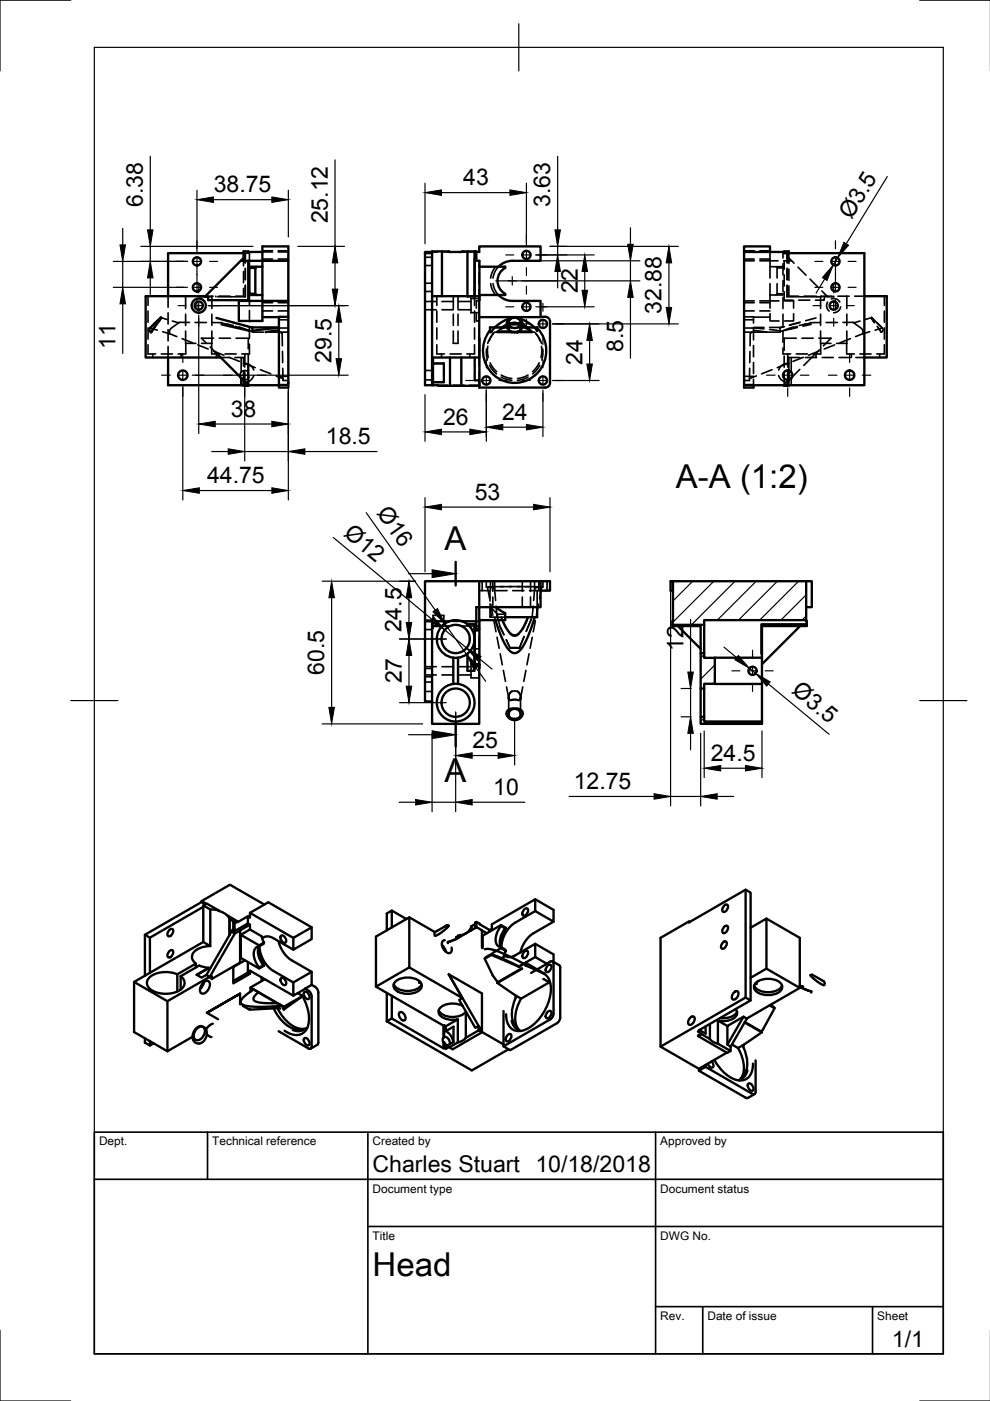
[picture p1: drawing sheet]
<svg xmlns="http://www.w3.org/2000/svg" width="210mm" height="297mm" viewBox="0 0 210 297" stroke-linecap="round" stroke-linejoin="round" font-family="sans-serif">
<!-- layer: Visible -->
<g fill="none" stroke="#000" stroke-width=".5">
<path d="M51 55.3h1.6v8.3h-8.5v-.7h-.7zM51.6 53.7h-16v9.1M52.6 55.3h3v8.5M52.9 56.8v5.5h1.2l.3 .2M54.1 56.8l.3-.3h-1.5v.3h1.2v5.5M54.4 56.5h1.2M55.6 52.2h5.5v3.1h-5.5zM55.6 53.4l-4-.1v1.4l-.6 .6M61.1 55.3v8.5h-5.5M90.1 53.7h1.5v9.1M90.1 53.7v28h1.5v-18.9M91.6 53.7v-.4h3.6v.1l3.9-.1v9.5"/>
<path d="M91.6 53.4h-1.5v.3M93.7 53.3v9.5M99.1 53.3h1.9v1.4h-.4v8.1M100.6 53.3v9.5M101 54.7v.6h.6v8.3M101 53.4h.6v-1.2h13v3.1h-6.5l-1.6 .6-.8 .6M101.6 56.5h5.5v.3a3.1 3.1 0 0 0 0 5.5v.2h-5.5M157.8 53.4v-1.2h5.5v1.2M157.8 53.4h8.5v.3h17v28h-25.5M157.8 53.4v28.8h2v-.5M166.3 53.4v-.1h1v.4M32.5 69.8l-.5 .6"/>
<path d="M32.8 68.6l-.4 .4M33.4 68l-.4 .4M34.1 67.3l-2.3 2.3-.1 .5 .3 .3M34.2 67.4l-2.2 3M35.6 75.8v5.9h15.5M43.5 62.8h-12.6v13h15.9M45.6 74.6l7 7M45.9 67.4l7.6 2.1M47 68.6v.2l5.9 1.3M51 80l.1 .2M52.6 77.4v4.4h-1v-1.2M52.9 62.3v.2h2.7"/>
<path d="M53.5 69.4v.9M53.5 69.4h5.6M55.6 63.8v3.4h3.5M55.6 63.8h-5v4.2h5v-.8M59.1 70l-2.8 .4M59.1 69.5l-5.6 .7M59.1 67.2h2v15h-2zM61.1 63.8v3.4M91.6 62.8h10v13h-10M91.8 75.8v3.1h-.2M91.8 78.9v1.3M91.8 77.1h2.3v3.9h-2.3"/>
<path d="M95.4 75.8v6M97.8 75.8v6M101.6 71.7v9.9M101.6 62.9h.1M105.4 70.4h3.4M105.5 70.3h2.8M105.7 62.5l.8 .7 1.6 .6h6.5v3.4h-13M107.4 69.1l-1.4 .7M107.8 67.9l1.1-.6 1.2 .3 .5 .4 .2 .6v.5l-.2 .6-.5 .4-.6 .3h-.7l-.7-.2-.5-.5-.2-.6 .1-.7zM108 69a1.41 1.41 0 0 1 2.2 0M108.2 68.8h1.8M108.4 67.5l-1.1 .3-1.1 .6-1.4 1.1-.6 .9h-.3v-1h2.6"/>
<path d="M109.1 67.3a1.12 1.12 0 0 1 1.2 1.3 1.12 1.12 0 0 1-1.5 .9l-.7-.4-.2-.8 .4-.7 .8-.3M109.4 70.4h3.4M109.7 67.4h.1M109.8 67.5l1.1 .3 1.2 .7 1.3 1 .5 .7v-.8h-2.2M109.9 70.3h2.8M110.8 69.2l1.8 .9M113.9 69.5a6.8 6.8 0 0 1-1.6 10.9 6.8 6.8 0 0 1-9.8-5 6.9 6.9 0 0 1 1.4-5.4M114.6 67.2h1a1 1 0 0 1 1 1v13a1 1 0 0 1-1 1h-14v-1.6h-1v-4.8M167.3 78.6v1.9M167.9 80l-.4 .4M183.3 62.8h4.7v13h-4.7M51.1 80.2v1.5h.5"/>
<path d="M51.1 80.2l.3 .2M52.6 81.7h6.5M91.6 80.2h.2M91.8 81.7h1.1v.1h8.7M91.8 80.2v1.5h-.2M166.3 81.7v.1h1v-.1M90.1 131.7v17h1.5M91.6 132.7v16M93.7 132.7a4 4 0 0 0-.9 4.1 4 4 0 0 0 3.3 2.6M95.2 131.7h-3.6v1h2.1M95.2 131.7l1.4-.2 1.4 .2M95.2 131.7l-1.5 1"/>
<path d="M96.1 139.4v5.6M96.1 139.4h1M97.1 139.4v5.6M98 131.7h3v1h-.4v-.3h-1.5M98 131.7l1.1 .7M99.1 132.4h.1M99.1 132.4a4 4 0 0 1 0 6.2M99.1 138.6l-1.1 .6-.9 .2M100.6 132.7v9.5h-1.5v-3.6M100.6 132.7v8.1h1v12.7h-10v-4.8M101 132.7v.6h.6M101.6 128.7v12.2"/>
<path d="M101.6 123.2h13v5.5h-13M101.6 123.2h-11.5v8.5h1.5M101.6 128.7h-.6v3M101.6 123.2v5.5M105.1 128.7l2 1.3v1.5h-5.5M111.9 130.9l-1.4 2.8-.6 .7-.7 .3-.6-.1-.7-.6-1.4-2.5M113.4 130.9l-1.2 3.3-1 2.3-1 1.5-1 .5-1-.4-1-1.2-1.1-2.3-1.1-3.1M113.9 128.7v2.2h-6.8M114.6 123.2h2v2h-2M142.6 132.5v.2h6v5.8M142.7 123.2h28.2v8.3h-21.6v1h-6.7v-.8h.1zM142.7 123.2h-.5v2h.5"/>
<path d="M143.7 132.7l4.9 4.9M149.3 132.5v6M151.6 139.5h.1M161.6 139.4v5.6M169.6 132.7l-8 8.1M170.9 131.5l.2 .9h-9.7v6.2h.2v.8h-10M170.9 123.2h1.2v5.5h-1.2M171.1 132.4v.3h-9.5v5.9M96.1 145a4 4 0 0 0-2.9 6.1 4 4 0 0 0 6.8 0 4 4 0 0 0-2.9-6.1M97.1 145h-1M101.6 140.9h.1M101.6 140.9v.8"/>
<path d="M107.7 150.6l.8-.4 1.4 .1 .8 .4 .1 .8-.3 .5-.5 .5-.7 .2-.7-.1-.6-.3-.5-.5-.1-.7zM107.9 147.9v.4l.4 .1 .8-.1 1 .1 .2-.2 .1-.3M109.1 150.3l-.8 .3-.4 .6 .2 .8 .7 .5a1.21 1.21 0 0 0 1.2-.4 1.21 1.21 0 0 0 .2-1.2l-.5-.5-.6-.1M148.6 152h.7v1h12.3v.5h-13zM148.6 146v6M149.3 146v6M151.6 145h-2.3v1h-.7v-7.5h.7v1h2.3v5.5h10v8M30.7 198.2v8.7M31.8 198.8v7.5l11.3-6.6M35.9 197.2l.7-.2a1.01 1.01 0 0 1-.9 1.5 .87 .87 0 0 1 .2-1.3zM42.7 191v.3l.8 .4M42.7 191.3l-12 6.9 1.1 .6"/>
<path d="M43.1 192.3v7.4l1.5 .9M43.1 192v.3M43.1 192.3l-11.3 6.5M43.7 191.6l-1-.6 6.1-3.4 7.2 4.2M44.6 192.8l-1.5-.8 .7-.4 2.6 1.4M44.6 192.8v7.8M44.6 192.8l1.8 .2M46.4 193l1.9 1.2M48.3 194.2l2.1 1.2-.7 .4-.2-.2 .2-.1-1-.6v3.3v-3.3M48.3 194.2l.4 .7M49.3 197.7l.5 .2M49.5 195.6v1.2"/>
<path d="M49.7 195.8v1.1l-.2-.1-5.7 9.9 .6 .4-8.9 5.2-7.1-4.1 3.4-1.9M49.8 197.9l1.1-.6v6.8l-6 3.5v-.6l-.5 .3zM50.4 195.4l2.2-1.1v1.5l-3.3 1.9 .4-.8M51.1 198.2v4.9l3.8 2.2M52.6 195.8l.4 .2-2.1 1.3M53 193.5l9.2 5.4 3.9-2.3-9.2-5.3-3.9 2.2v1l-.4-.2M53 196v1.1l2.5 1.4 .5 1.3M53 197.1l-1.9 1.1 3.8 2.2M55.6 199a1.79 1.79 0 0 1 2.3-.1l4.3 2.5M59 199.5l.8 2 1.2 1.5 5.1 3.1-3.9 2.2-4.3-2.5a6.5 6.5 0 0 1-2.9-5.2M59.6 198.4a1.01 1.01 0 0 1 .9 1.5 1.01 1.01 0 0 1-.9-1.5zM66.1 196.6v2.5l-3.9 2.3v-2.5"/>
<path d="M83.1 193.1v3.5M86.2 194.9l-3.1-1.8-1.1 .6v3.5M86.8 194.5v10.6l-7.1 4.1M92.2 197.7l-5.4-3.2-7.1 4.1v10.6l3.4 1.9M92.3 197.6l2.4-1.4 .4 .1-1.3 1.2-1.5 .9-.2-.4zM94.3 199.4a.99 .99 0 0 0-.4 1.6 1.21 1.21 0 0 0 1.7 .9l.2-.6-.1-.4M94.7 196.2l-.4 .2M95 199.7l1.6-.6 .7-.5-.6 .1 .7-.1a4.1 4.1 0 0 1-2.4 1.1zM95 199.7v.3M97.6 198.6l3.5-2 1.1 .6v3.8M100.7 195.9l-.7 .5v.8v-.8a2.32 2.32 0 0 1-2.4 1.8l-.5 .1M100.7 196.8v-1.2l.3-.1 2.8 1.7v.3"/>
<path d="M101 195.5v1.1M102.2 197.3l1 .6M106.2 196.1l1.1 .6-.2 .1-.9-.5zM106.2 196.1l-3.9 2.3v2.6M106.2 196.3a4 4 0 0 0-.9 3.9l.5 .5 .4 .1a3.7 3.7 0 0 1 .9-4M107.3 196.7l-.9 2.3-.4 1.3M111.1 192.9l.7-.3a1.01 1.01 0 0 1-.9 1.5 .87 .87 0 0 1 .2-1.2zM113.5 190.7v2.5l3.9 2.2v-2.5l-3.9-2.2-9.2 5.3v.9l-.5 .3M113.5 193.2l-4.3 2.4a6.5 6.5 0 0 0-2.9 5.3M117.4 195.4l-5.1 3.1-1.2 1.5-.8 1.9M146.1 195.4v.2l12-7 1 .6v7.5M146.2 195.5l-.1-.1-6 3.4v23.1l8.1 4.7"/>
<path d="M153.2 199.9l.7-.3a1.01 1.01 0 0 1-.8 1.5 .87 .87 0 0 1 .1-1.2zM153.5 192l.7-.2a1.01 1.01 0 0 1-.9 1.5 .87 .87 0 0 1 .2-1.3zM153.5 196.5l.7-.2a1.01 1.01 0 0 1-.9 1.5 .87 .87 0 0 1 .2-1.3zM158.1 188.6v22.9l-18 10.4M159.1 196.7l3.4-1.9 7.1 4v10.7l-7.1-4.1M159.1 196.7v15.4M162.5 194.8v10.6l-3.4 1.9M28.4 208.2v10.6l7.1 4.1v-10.6M35.9 201.7l.7-.2a1.01 1.01 0 0 1-.9 1.5 .87 .87 0 0 1 .2-1.3zM37.6 206.6v3.6M37.6 206.6a5.9 5.9 0 0 0-6 .7 1.66 1.66 0 0 0 .7 2.7 5.7 5.7 0 0 0 6.5-.7 1.55 1.55 0 0 0-.5-2.3M38.3 207v2.8"/>
<path d="M40.8 219.8l-5.3 3.1M41.5 205.1v-.8l-3.9 2.3M41.5 218.1l.6-.5h.6l.7 .3 .4 .6v.9l-.2 .8-.5 .6-.6 .4-1-.1-.6-.8v-1.1zM41.7 218.1l.7-.4h.6a.87 .87 0 0 1 .4 1.2 1.68 1.68 0 0 1-2 1.6l-.3-.4v-.7l.2-.6zM43.1 208.3a.77 .77 0 0 1 1.4 0 1.95 1.95 0 0 1-1.7 2.4 1.29 1.29 0 0 1 0-2zM43.3 208.2l-.3 .8-.6 .7M43.8 219.2l.6 .5 .4 .2M43.9 214.7l7-4zM43.9 214.7l2.3 1.4M44.2 205.3l-2.5 1.4 1 .6 1.1-.6M44.2 205.3l-2.4 1.4M44.3 205.3h.3"/>
<path d="M44.3 205.2l-2.1-.5-3.9 2.3M44.4 207.1v.2M44.6 200.6a3.7 3.7 0 0 0-3.9 2.1 1.74 1.74 0 0 0 .8 1.6M44.9 207v.6M45.1 217l-.6 .4-.8 .9M50.9 210.7v2.2M51.5 213v.3l1.4 .8M51.6 211.5l2.2-1.7 1 .6-1 1.1v.4l.3 .4 1.6 .3 3.1 .1 1 .6-4.8 .2-2.8-.3-.8-.2-.3-.4v-.5zM51.9 203.6l-2.4 1.4v3.5l3.5-2-.4-.3M52.6 204v2.2l-3.1 1.8M53 206.5v-.7l9.2 5.3M53.1 210.2v-.8l7.1 4.1v.6"/>
<path d="M54.7 201.2l.4 1.3 .9 2.2-.2-.1-.9 .5v.2l1.1-.6M54.8 210.4l3.9 2.3M54.9 200.4l1.1-.6-.2 .3-.9 .5zM55.5 207.2v.8M55.8 204.6a4 4 0 0 1-.9-4 1.53 1.53 0 0 0-1.1 2.1l.5 1.5 .6 .9M56.2 207.6l-3.1 1.8M57.9 213.4l.1 .3M58 213.8a7.5 7.5 0 0 0 4.8 4.4l.6 .1M58.6 213.4l.8 .4M58.7 213.4a7.9 7.9 0 0 0 4.9 4.7h1.1l.5-.2M58.8 213.8l-5.9 .3v-.2M59.1 218.6l6.3 3.7h.5l.2-.4v-10.6a1.85 1.85 0 0 0-1.4-1.7l1.4-.8a1.93 1.93 0 0 1 1.4 1.6v10.9l-.2 .2-1.4 .8"/>
<path d="M59.6 207.3a1.01 1.01 0 0 1 .9 1.5 1.01 1.01 0 0 1-.9-1.5zM59.8 213.3l.4 .8M62.2 208.3v2.8l2.5-1.5M63.1 210.6l1.1 .6M64.2 211.2l-4 2.9M64.2 211.2l-4 2.3M64.2 211.3a8 8 0 0 1 .9 6.8 2.7 2.7 0 0 1-4 .9l-.8-.5M64.4 218.4a2.54 2.54 0 0 1-2.3 0M64.6 210.3a1.01 1.01 0 0 1 .9 1.5 1.01 1.01 0 0 1-.9-1.5zM66.1 206.1v2.7M82 216.5l1.1-.6 10.9 6.4M82 216.5l18 10.5 7.8-4.5"/>
<path d="M82 210.5v6M83.1 211.1v4.8M83.1 211.1l10.9 6.4M83.5 208.7a3.8 3.8 0 0 0 4.9 1l.8-.6 .2-.4M83.8 208.1a4.3 4.3 0 0 1 5.2 0 1.23 1.23 0 0 1-.4 2.1 4.4 4.4 0 0 1-4.8-.4 1.13 1.13 0 0 1 0-1.7zM84.8 214.6a1.15 1.15 0 0 1 1 1.7 1.15 1.15 0 0 1-1-1.7zM86.8 205.1l11.2 6.5-2.8-5 7 4v8.1l-7-12.1M88.9 208v.4l.2-.2M93 214.2a3.6 3.6 0 0 0 4.6 1.1l.9-.5 .3-.3M93.7 200.3l.6 .7 .2 .8M94 217.5l.2-.1v2.5l-.2 .1zM94 220a.89 .89 0 0 0 0 1.1"/>
<path d="M94.2 217.4l.3 .2M94.2 219.9a1.19 1.19 0 0 1 1.2 1.5M94.5 218.6v-1l2.6-1.5v4.9M94.5 218.6l1.7-.9v3.2l-1.7 1v.5M94.5 218.6a3.1 3.1 0 0 1 1.6 2.3M98 211.6l-.6 .4 3.4 5.9 .7-.4M98.1 213.3a4.4 4.4 0 0 0-4.8 .5 1.36 1.36 0 0 0 .9 2.1l1.7 .3 1.2-.1M98.9 214.8l-.1 .3M99.1 215l-.3 .1v4.9M101.5 218.5v-1l.7 1.2M102.2 218.9l-.7-.4-2.7 1.5M102.8 203.3l1.7 3.5 1 1.5 5.1-3"/>
<path d="M102.8 201.3h1.3l1.9 .6 3.9 1.8 1.2 .7 .4 .3M104.2 202.3l3.1 1.3 2.8 1.4-5.9-2.5zM104.2 202.3l-1 .5-.4 .5 1.4-.8M105.5 208.4l3.1 2.2a.93 .93 0 0 1 .8 1 5.8 5.8 0 0 0-.2 5.8M105.5 208.3v.1M106.2 201l-1.8 1.1M106.8 214.4v7.4M106.9 202.5a1.79 1.79 0 0 0 2.3 .1l4.3-2.5 3.9 2.3v1.6M107.3 201.6l-1.1-.6v-.2l.9 .5 .2 .3-.6 1.4-.2 .1M107.6 219.5l.7-.2a1.01 1.01 0 0 1-.9 1.5 .87 .87 0 0 1 .2-1.3zM108.5 216.4l.5 1.3 .7 .5M109.7 204.7l.4 .3"/>
<path d="M110 204.9h.1M110.1 204.9l-.1 .1M110.5 211.7a6.2 6.2 0 0 0-.6 6.5l.4 .4M110.7 205.4l-5.2 3M111.1 201.8l.7-.2a1.01 1.01 0 0 1-.9 1.5 .87 .87 0 0 1 .2-1.3zM111.5 204.1l3.9 2.4-3.9-1.8M111.5 204.1v.6M111.5 204.1l-1.4 .8M113.5 200.1v2.8l2.5 1.4M113.5 202.9l-3.5 2M113.7 205.7l-1.1 .6M115.2 207.6l1.3 .7"/>
<path d="M115.4 206.5a4.1 4.1 0 0 1 1.3 4.5 10.3 10.3 0 0 1-5.2 7.3 2.72 2.72 0 0 1-4.1-2.4l-.1-.9M116.1 204.8l.6-.2a1.01 1.01 0 0 1-.8 1.5 .87 .87 0 0 1 .2-1.3zM116.1 214.6l.6-.2a1.01 1.01 0 0 1-.8 1.5 .87 .87 0 0 1 .2-1.3zM116.5 208.3l-6 3.4-1.2-.7M116.5 208.3h.1M117.2 203.8l1.4 .9 .2 .2v10.8a1.56 1.56 0 0 1-.7 1.2l-9.9 5.8-1.4-.9 9.9-5.7a1.56 1.56 0 0 0 .7-1.2l-.1-10.9-.4-.2-.2 .1-2.8 1.6M146.3 215.8l.3-.2 .5-.1a1.15 1.15 0 0 1-1 1.8 1 1 0 0 1 .2-1.5zM148.3 218.5l-.3 .2 .7 .5M148.7 219.3l-.7 .4 6.2 3.5 .7-.4-2.7-1.5M148.7 219.3l-.7 .4M148.7 219.3l1.8 1M150.5 217.1v3.2"/>
<path d="M154.2 217.5l-2-1.1v4.9M155.6 210.4l.3-.2h.5a1.15 1.15 0 0 1-1 1.7 1 1 0 0 1 .2-1.5zM156 213.9a1.35 1.35 0 0 1-.9 2.3l-1.7 .3-1.2-.1M156.3 214.5a3.3 3.3 0 0 1-3.6 1.3M157.6 215.6l-3.4 1.9v4M157.9 216.8l3.6 2.1M158.1 211.5l1 .6-10.9 6.3 .1 .1v-.1l1.3 .7v-1.5M158.4 215.9l-3.5 6M159.9 208.9a3.8 3.8 0 0 0 4.9 1.1l.8-.7 .2-.4M160.2 208.4a4.3 4.3 0 0 1 5.3 0 1.23 1.23 0 0 1-.5 2.1 4.4 4.4 0 0 1-4.8-.4 1.13 1.13 0 0 1 0-1.7zM160.4 208.3v.3l-.2-.1M161.4 218.7l.1 .2"/>
<path d="M161.5 218.9l-3.2 2.2a.93 .93 0 0 0-.7 .9 5.8 5.8 0 0 1 .1 5.8M163.2 213.2l1 .6M163.4 213l.8 .8-2.8 4.9-3.5-2M169.6 209.5l-11.3 6.5-.7-.4-3.4 5.9 .7 .4v.9M169.6 209.2l1.1 .6 1.3 .4M169.6 209l.7 .2-.7-.1 .8 .5 1.6 .6M171.8 206.7h.4l2.4 1.3 .2 .4v.4h-.5l-1-.7zM172 210.2v.2M30.7 220.1v1l1.1 .6 .8-.5M31.8 220.7v1M64.6 220.1a1.01 1.01 0 0 1 .9 1.5 1.01 1.01 0 0 1-.9-1.5zM94 221.1l.2-.1v1.2l-.2 .1z"/>
<path d="M94.2 221l.7 .6M97.1 221l-2.6 1.4-.3-.2M98.8 220l-.9 .7-.8 .3M106.8 221.4l-4.6-2.6-6.2 3.7-.7-.4M149.6 226.2v-.4l-1.4 .8v.4M150.5 220.3l.5 .5 1.2 .5M150.9 225l.3 .5a.5 .5 0 0 1 0 .6 .5 .5 0 0 1-.5 .2l-.4-.3-.2-.5M151.5 224.7a8 8 0 0 0 5.2 4.4 2.65 2.65 0 0 0 2.9-2.8v-.8M154.1 223.2l-4.5 2.6M155.2 221.5l1.3 .7M156.5 222.2a6.2 6.2 0 0 1 .6 6.4l-.5 .5M157.7 221.5l-1.2 .7"/>
<path d="M158.5 226.9l-.6 1.2-.6 .6M158.7 229.7a1.01 1.01 0 0 1 .9 1.5 1.01 1.01 0 0 1-.9-1.5zM160.2 224.8v6.7l-.1 .3-.3 .2-10.2-5.8-1.4 .8 10.1 5.8h.3l1.4-.8"/>
<circle cx="41.8" cy="55.4" r=".87"/>
<circle cx="111.6" cy="54" r=".87"/>
<circle cx="177.1" cy="55.4" r=".87"/>
<circle cx="38.8" cy="79.5" r="1"/>
<circle cx="41.8" cy="60.9" r=".87"/>
<circle cx="42.1" cy="64.8" r=".87"/>
<circle cx="42.1" cy="64.8" r="1.5"/>
<circle cx="111.6" cy="65" r=".87"/>
<circle cx="115.1" cy="68.7" r=".87"/>
<circle cx="167" cy="79.5" r="1"/>
<circle cx="176.8" cy="64.8" r=".87"/>
<circle cx="177.1" cy="60.9" r=".87"/>
<circle cx="180.1" cy="79.5" r="1"/>
<circle cx="103.1" cy="80.7" r=".87"/>
<circle cx="115.1" cy="80.7" r=".87"/>
<circle cx="96.6" cy="135.5" r="3"/>
<circle cx="96.6" cy="149" r="3"/>
<circle cx="159.6" cy="142.2" r=".87"/>
</g>
<!-- layer: Hidden -->
<g fill="none" stroke="#000" stroke-width=".35">
<path d="M51.6 54.7v1.7M51.6 57.6v2.3M52 53.3v2.4M52 56.9v2.4M52.6 53.4v.3h-1M52.9 53.4v3.1M55.6 53.4h2.2M55.6 53.2h2.2M55.6 54.9h2.2M59 53.4h2.1M59 53.2h2.1M59 54.9h2.1"/>
<path d="M90.1 54.5h1.5M90.1 56.3h1.5M91.6 53.4h1.2M94 53.4h1.2M98 53.4h3M101.6 55.3v1.4M101.6 57.9v2.3M101.6 56.5h.1M105.1 56.5l-.7 1.2-.4 1.3M105.7 56.5l-.8 1.1-.4 1.4M157.8 55.3h2.1M157.8 53.2h2.1"/>
<path d="M157.8 54.9h2.1M161.1 55.3h2.2v1.2h2.7M161.1 53.2h2.2M161.1 54.9h2.2M163.3 53.4v1.9h1.7M163.3 56.5v2.5M164.5 56.5l.3 .3h1.2M164.8 56.8v2.2M166 53.4v1.3M166 55.9v2.4M166 59.5v2.4M166.2 55.3h1.7"/>
<path d="M166.3 55.3v1.8M166.3 58.3v2.4M166.9 53.3v2.4M166.9 56.9v2.4M167.3 53.7v2.2M167.3 57v2.4M167.3 54.7l1.1 1.1M169.2 56.6l1.7 1.7M171.7 59.2l1.7 1.7M31.4 73.1v1.9h1.6M31.4 62.8v2M31.4 65.9v2.4"/>
<path d="M31.4 69.5v2.4M32.4 75v.8M32.4 69l-.6 .6 1.6 .4M32.8 69.3l-.3 .5M33 68.4l-.2 .2M34.2 67.4l-.7 1M34.2 75h2.4M34.5 70.3l1.5 .5M35.4 67.7l-1.3-.4-.7 .7M35.6 62.8v2.3M35.6 66.3v2.4M35.6 69.9v2.4"/>
<path d="M35.6 73.5v2.3M36 70.8l1.5 .6M36.5 68.1l1.4 .4M38.4 75v.8M38.6 71.8l2.2 .9M39.4 70.2v2.6h2.1M39.4 62.8v2.6M39.4 66.6v2.4M39.4 72.8v2.2h-1.6M40.2 68.4l-2.2-.1-1.8 1.4-.3 .6 .1 .5M41.4 68.4h2.3M41.9 73.1l2.2 .9"/>
<path d="M42.1 62.8v.1h2.8M42.7 72.8h2.2M43.5 62.8h1.7M44.6 73.6l1 1M44.9 70.2v4.8h1.6M44.9 62.8v2.6M44.9 66.6v2.4M44.9 68.4h2.2l-.1 .2 2.4 .4M45.2 74.4l2.3 .9M45.3 71.7h-2.6l1 1M45.8 62.8v.1M45.9 75v.8"/>
<path d="M46.4 62.8h2.4M46.5 71.7h2.4M46.8 75.8h1.8M47 68.6l1.7 .3M47.7 75h2.4M48.6 75.8l2.2 .8M49.7 68.4h-.2l.9 .3M49.8 75.8h1.8v1.8M49.9 69.2l1.6 .6M50.1 71.7h2.5v2.2M50.6 69.3l2 .7a5.1 5.1 0 0 0 3.3 .4M51.1 78.9l-.2 .5 .1 .6"/>
<path d="M51.1 75.8v3.1M51.5 69l2 .5M51.6 77.1h.7l.7 .3 .5 .5 .3 .6M51.6 61.1v1.7h-1.6M51.6 78.8v1.8M51.9 75v2.8M51.9 79v2.8M51.9 77.1l2.2 .8M52 60.5v2.4h-5.9M52.6 78.8l-.8-.3-.7 .4M52.6 75.1v2.3M52.8 79.9l-.6 .6-.8-.1"/>
<path d="M52.9 73v2h-1.6M52.9 62.5v2.1M52.9 65.8v2.4M52.9 69.4v2.4M53.8 79.6l-.3 .6-.5 .5-.7 .3h-.7M55.2 78.4l2.2 .9M55.6 64.2h2.2M55.6 65.9h2.2M57.1 70.4h1.3a1.27 1.27 0 0 1 1.4 .3l.1 2.6M58.5 79.7l1.5 .6M59 64.2h2.1M59 65.9h2.1"/>
<path d="M59.1 69.5h2M59.1 67.8h2M59.1 79.8h2M59.4 70.4h1.7M59.9 74.5v2.4M60 78.1v2.6h1.1M90.1 63.9h2.4M90.1 65.7h2.4M90.1 60h1.5M90.1 61.8h1.5M90.1 78.5h1.7M91.8 77h2.3"/>
<path d="M92.6 73.1v1.9h1.6M92.6 62.8v2M92.6 65.9v2.4M92.6 69.5v2.4M93.6 75v.8M93.7 63.9h2.4M93.7 65.7h2.4M94.1 77h.1M95.4 75h2.4M96.1 70.2v2.6h1v-2.6M96.1 62.8v2.6M96.1 66.6v2.4"/>
<path d="M97.1 62.8v2.6M97.1 66.6v2.4M97.1 63.9h2.8M97.1 65.7h2.8M99.1 62.8v.1h1.5M99.6 75v.8M100.6 73.1v1.9h-1.6M100.6 62.8v2M100.6 65.9v2.4M100.6 69.5v2.4M101 66.5v1.5h.6M101.6 63.3h-1.7v3h1.7"/>
<path d="M101.6 63.8h-.6v1.5M101.6 61.4v1.4M101.6 75.8v1.8M101.6 78.8v1.8M101.6 62.5h.1M103.2 74l-.1 1.2 .2 1.1M103.4 73.4v1.2l.1 1.2M103.8 77.4l.6 1 .9 .9M103.9 76.9l.6 1 .8 .9M104 60.1l.4 1.3 .7 1.1M104.5 60.1l.4 1.4 .8 1M104.6 70.7l-.7 1-.5 1.1"/>
<path d="M104.6 70.7l-.9 1.6M104.8 69.5h1.5M106.2 69.5h2.3M106.3 79.9l1.1 .5 1.1 .2M106.3 79.5l1 .5 1.2 .2M106.5 69.4h2M107.9 68.4v1.1M107.9 69.7l.6 .9M108 69l-.1 .7M108.1 68.6h.1M108.1 68.6l-1.3 .6-1.4 1.2h-.5l-.3 .3M108.1 68.8l-.7 .3"/>
<path d="M108.3 70.3h1.6M108.4 67.5h1.4M108.5 68.5l-.6 .5v.7M108.7 68.4l-.4 .1M108.8 68.4l-1.3 .4-1.3 .7 2-1M108.8 70.4h.6M109.3 68.4l1.3 .3 1.4 .8M109.5 68.4l1.3 .4 1.2 .7M109.7 68.5l.6 .5v.7M109.7 69.5h2.3M109.7 69.4h2M110 68.8h.1"/>
<path d="M110.1 68.6h.1M110.1 68.8v-.2l.9 .4 1.8 1.4h.5l.3 .3M110.1 68.6l-1.4-.2-.6 .2 .1 .2M110.1 68.8l.7 .4M110.2 69l.2 .4-.1 .4-.7 .8M110.4 68.4v1.1M111.9 69.5h1.5M112 79.5l-1.1 .5-1.2 .2M112 79.9l-1.1 .5-1.2 .2M113.6 70.7l.7 1 .5 1.1M113.6 70.7l.9 1.6M114.3 76.9l-.6 1-.8 .9"/>
<path d="M114.4 77.4l-.6 1-.8 .9M114.8 73.4l.1 1.2-.2 1.2M115.1 74v1.2l-.2 1.1M157.8 69.5l4.2 .2M157.8 70.4h1.7M157.8 63.8h2.1M157.8 67.2h2v1.3M157.8 67.8h2M157.8 79.8h2M157.8 64.2h2.1M157.8 65.9h2.1M158.9 78.1v2.6h-1.1"/>
<path d="M159 74.5v2.4M159.8 70l2.8 .4M159.8 69.4h2.2M159.8 69.7v2.4M159.8 73.3v2.3M159.8 76.8v2.4M159.8 67.2h3.5M160.4 79.7l-1.5 .6M161.1 63.8h4.1M161.1 64.2h2.2M161.1 65.9h2.2M162.6 70.4h-2.2a1.27 1.27 0 0 0-1.3 .3l-.1 2.6"/>
<path d="M163.2 69.4h2.2M163.2 69.8l2.2 .4M163.3 66.5v1.5h1.9M163.3 60.1v2.4M163.3 62.5h2.7M163.3 62.5v2.8M163.7 78.4l-2.2 .9M164.8 60.1v2.2h1.2M164.8 62.3l-.3 .2M165.1 79.6l.3 .6 .5 .5 .7 .3h.7M165.4 69.4v1h-2.8M166 73.8v1.2h1.6"/>
<path d="M166 63v2.4M166 66.6v2.4M166 70.2v2.4M166.2 69.2l-.8 .3M166.3 79.1v2.5l1.2-1.2M166.3 61.8v1.8h1.8M166.3 75.5v2.4M166.3 69.3l-.9 .2M166.4 63.8h1.9v1.5M166.9 60.5v2.4h6.2M166.9 60.5v2.4M167 77.1l-2.2 .8"/>
<path d="M167 75v2.8M167 79v2.8M167.3 77.1h-.7l-.7 .3-.5 .5-.3 .6M167.3 60.6v2.2h2M167.4 69.8l-2 .5M167.8 75.8v3.1M168.3 66.5v1.5h-1.9M168.3 69.3l-2.3 .8M168.8 75h2.4M168.8 71.7h-2.5v2.6M169 69.2l-1.6 .6M169.1 69.4l-1.7 .4"/>
<path d="M169.2 68.4h.2l-2 .5M169.3 63.6h2.4M169.6 75.8h-2.3v2.8M169.6 78.3l-1.7 1.7M169.7 68.3l-2.3 .6M170 71.7h2.4M170.3 75.8l-2.2 .8M170.5 62.8h2.4M170.7 75.8h2.4M171.9 68.6l-1.7 .3M171.9 68.6l-2.5 .4M173 67.4l-2.2 .6"/>
<path d="M173 75v.8M173.1 62.9h1.3M173.1 62.8v.1M173.6 71.7h2.6l-1.6 1.6M173.6 74.4l-2.2 .9M173.7 74.2l-3.3 3.3M174 68.4h-2.2l.1 .4-1.7 .4M174 70.2v2.6h2.2M174 62.8v2.6M174 66.6v2.4M174 72.8v2.2h-1.6M174.1 62.8h2.4"/>
<path d="M174.3 61.7l1.2 1.2h-.7v.7h-1.9M174.3 75.8h2.4M175.5 64l-.2 1.1 .5 .8M176.2 63.4h1.1l.8 .6M176.8 62.8v.1h-1.3M177 73.1l-2.2 .9M177.4 72.8h2.1M177.5 68.4h-2.3M177.6 62.8h2.4M177.9 75.8h2.4M178.2 65.1l-.5 .8-.9 .4M178.7 68.4l2.2-.1 1.8 1.4 .3 .6-.1 .5"/>
<path d="M179.5 70.2v4.8h1.6M179.5 62.8v2.6M179.5 66.6v2.4M180.3 71.8l-2.2 .9M180.5 75v.8M181.2 62.8h2.1M181.5 75.8h1.8M182.3 75h2.4M182.4 68.1l-1.4 .4M182.9 70.8l-1.5 .6M184.4 70.3l-1.5 .5M184.8 67.3l-1.3 .4"/>
<path d="M185.1 67.6l-.3-.3 2.3 2.3M185.3 68.2l-.5-.9 .6 1.1M185.9 68.4l1.2 1.2M186 69.2l.9 1.2M186.1 69.4l.8 1M186.5 75v.8M187.1 69.6l.1 .5-.3 .3M187.1 69.6l-1.6 .4M187.5 73.1v1.9h-1.6M187.5 62.8v2M187.5 65.9v2.4M187.5 69.5v2.4"/>
<path d="M51.6 81.7h1M59.1 81.7h2M59.1 81.5h2M90.1 80.5h1.7M91.8 81h2.3M92.9 81.7h2M94.1 81h.1M96 81.7h2.4M99.6 81.7h2M157.8 81.5h2M159.8 80.4v1.3M167.3 80.5v1.2"/>
<path d="M167.8 80.2v1.5M90.1 133.5h1.5M90.1 131.5h1.7M92.9 131.7v1M93.7 132.7h1.7M94.1 132.7v-2.2h-2.3v2.7h-.2M95.2 131.7h2.8M97.8 132.7h2.8M100.6 137.6h1M101 133.3v.4h.6M101 131.7h.6v1.9M101 132.7h.6"/>
<path d="M101.6 134.8v2.4M101.6 138.4v1.8M101.6 125.2h2.3M102.2 123.2v2M103.1 123.2v1.3M103.2 124.5h1.4M103.3 124.5l.5 2.4M103.9 128l.3 2.9M103.9 128.6v2.3h3.2M103.9 125.2v2.2M104 128.7l1.5 1.5v1.3M104 123.2v2"/>
<path d="M104 128.1l.5 2.3M104.5 123.2v2.2M104.5 126.6v2.1M104.6 124.5l.3 .5M104.7 131.6l.5 2.3M104.8 130.9l.2 .6M104.9 125l.2 2.3M104.9 123.2v1.8M104.9 124.4l-1.6 .1h1.3M105.1 125.2h2.4M105.2 128.5l.2 2.4M105.4 135.1l.4 2.3"/>
<path d="M105.5 130.2h1.6M105.5 130.9l.5 2M106 132.9l.9 1.7zM106.1 138.6l.4 2.4M106.2 130.9l1.1 2.4M106.3 130.9l.2 .6M106.7 124.4h-2.3M107.3 135.7l.8 1.7M107.4 135.6l.7 1.7M107.9 124.4h2.4M108 134.2l.5 .5 .5 .2 .5-.1 .6-.4M108.5 124.4h-2.4"/>
<path d="M108.7 125.2h2.4M109.7 124.4h2.4M110.1 137.3h-2l2 .1M110.1 137.3v.1M110.7 123.2v2.2M110.7 126.6v2.1M111.1 134.9l-1 2.4M111.1 135l-1 2.4M111.5 124.4h2.4M112 130.9l-1.2 2.6M112.2 138.6l-.5 2.4M112.3 125.2h2.3"/>
<path d="M112.5 123.2v2.2M112.5 126.6v2.1M112.6 131.4l-1 2.4M112.6 131.4l-1 2.5M112.7 130.9l-.1 .5M112.8 135.1l-.4 2.3M113 128.5l-.2 2.4M113.3 124.4l1.6 .1h-1.3M113.3 123.2v1.8M113.5 131.6l-.4 2.3M113.6 124.5l-.3 .5-.2 2.3M113.9 125.2v3.5"/>
<path d="M114.2 128.1l-.5 2.3M114.2 123.2v2M114.9 124.5l-.5 2.4M115.1 124.5h-1.5M115.1 123.2v1.3M116 123.2v2M90.1 141.4h2.4M90.1 143.1h2.4M90.1 141.7h1.5M90.1 143.5h1.5M90.1 146.6h1.5M90.1 144.6h1.5"/>
<path d="M93.7 141.4h2.4M93.7 143.1h2.4M97.1 141.4h2.8M97.1 143.1h2.8M101.6 140.7h-1.7v3h1.7M101.6 140.2v.6M106.7 142.1l.5 2.4M107.4 145.6l.5 2.5M107.9 151.4v-3.9l.4-.7 .8-.3 .8 .3 .4 .7 .1 3.9M108.5 146.5l-.6 .7v1M109.7 146.5l.6 .7v1M110.8 151.4l-.5 .7-1.2 .2-1.1-.2-.6-.7"/>
<path d="M110.8 145.6l-.4 2.5M111.5 142.1l-.4 2.4"/>
</g>
<!-- layer: Border -->
<path d="M15 0h-15v15M20 10h180v277h-180zM110 5v10M195 0h15M15 148.5h10M195 148.5h10M0 282v15h15M195 297h15" fill="none" stroke="#000" stroke-width=".25"/>
<!-- layer: TitleBlock -->
<path d="M20 240h180v47h-180zM20 250h180M44 240v10M78 240v47M139 240v47M78 260h122M139 277h61M149 277v10M185 277v10" fill="none" stroke="#000" stroke-width=".35"/>
<!-- layer: Hatching -->
<g fill="none" stroke="#000" stroke-width=".25">
<path d="M146.9 123.2l-4.2 4.2M149.3 138.8l-.7 .7M151.4 123.2l-8.8 8.8M155.8 123.2l-9.2 9.3M160.3 123.2l-8.2 8.3M164.8 123.2l-8.2 8.3M169.3 123.2l-8.2 8.3M170.9 126.1l-5.3 5.4M170.9 130.6l-.8 .9M149.3 152.2l-.7 .8M151.6 141l-3 3M153 153l-.5 .5"/>
<path d="M157.5 153l-.5 .5M161.6 153.4l-.1 .1"/>
</g>
<!-- layer: Annotations -->
<path d="M96.6 119.1v5M96.6 153.3v5" fill="none" stroke="#000" stroke-width=".5"/>
<path d="M86.6 121.6h5M86.6 155.8h5" fill="none" stroke="#000" stroke-width=".25"/>
<path d="M91.6 120.8l5 .8-5 .9zM91.6 154.9l5 .9-5 .8z" fill="#000" stroke="#000" stroke-width=".21"/>
<!-- layer: Dimensions -->
<g fill="none" stroke="#000" stroke-width=".25">
<path d="M31.9 33.1v15.6M71 33.9v18.3M90.1 38.8v12.9M111.6 38.8v13.2M118.2 33.1v15.6M188.1 37.4l-8.7 14.3M24 55.4h15.8M26 48.4v3.5M26 55.4v5.5M29.9 52.2h23.7M31.9 52.2v3.2M31.9 58.9v3.5"/>
<path d="M41.8 40.3v13.1M45.3 42.3h12.3M61.1 40.3v9.9M61.1 54.2v51.8M63.1 52.2h9.9M71 55.7v5.6M93.6 40.8h14.5M110.6 55.3h25.1M110.6 59.5h25.1M113.6 54h12.4M116.6 52.2h27.2M118.2 52.2v1.8"/>
<path d="M118.2 57.5v3.5M124 57.5v4M133.7 48.3v3.5M133.7 55.3v4.2M141.8 55.7v9.5M174.9 59.2l-1.9 2.9M177.6 54.7l-.9 1.5M24 60.9h15.8M26 64.4v10.5M40.8 79.5h33M42.1 66.8v25.1M44.1 64.8h29.7"/>
<path d="M71.8 68.3v7.7M113.6 65h12.4M117.1 68.7h26.7M125 72.2v5M133.7 63v13M38.8 81.5v24.5M44.9 95.7h3.5M45.6 89.9h12M51.9 81.5v16.2M51.9 95.7h9.2M64.6 95.7h15.3M90.1 83.7v9.9"/>
<path d="M93.6 91.6h6M103.1 82.7v10.9M106.6 90.6h5M115.1 82.7v9.9M117.1 80.7h9.9M42.3 104h15.3M70.7 114l20.9 17.3M77.6 108.7l14.7 20.7M90.1 105.5v15.7M93.6 107.5h19.5M116.6 105.5v15.7M68.3 123.2h19.8"/>
<path d="M70.3 126.7v23.3M84.7 135.5h9.9M86.7 126.7v5.3M86.7 139v6.5M94.3 132.2l4.6 6.5M94.3 133.6l4.6 3.8M96.1 131.5l-1.3 .4-1.1 .8M101.6 139.6l2.7 2.3M142.2 125.2v45.7M146.4 131.3v11.2M153.5 137.2l2.7 2.2M68.3 153.5h21.3"/>
<path d="M84.7 149h9.9M91.6 155.5v16.6M96.6 151v21.1M100.9 141.6l2.1 2.9M109.1 152.3v9.9M144.4 152h2.2M144.4 146h2.2M146.4 146v6M146.4 155.5v3.5M148.6 155.5v15.4M149.3 155v9.9M158.9 141.7l1.3 1.1"/>
<path d="M161.6 155v9.9M162.9 145l12.9 10.7M84.6 170.1h3.5M91.6 170.1h5M100.1 160.2h5.5M100.1 170.1h11.2M120.7 168.9h18M142.2 168.9h6.4M152.1 168.9h3.5M152.8 162.9h5.3"/>
</g>
<g fill="#000" stroke="#000" stroke-width=".21">
<path d="M25.4 51.9h1.2l-.6 3.5zM31.9 55.4l.5 3.5h-1.1zM31.3 48.7h1.1l-.5 3.5zM41.8 42.3l3.5-.5v1.1zM57.6 41.8l3.5 .5-3.5 .6zM71 52.2l.6 3.5h-1.1zM90.1 40.8l3.5-.5v1.1zM108.1 40.3l3.5 .5-3.5 .6zM118.2 54l.6 3.5h-1.1zM117.7 48.7h1.1l-.6 3.5zM124 54l.6 3.5h-1.2zM133.1 51.8h1.2l-.6 3.5z"/>
<path d="M141.8 52.2l.6 3.5h-1.2zM176.7 56.2l-1.3 3.3-1-.6zM178.9 51.4l1 .6-2.3 2.7zM26 60.9l.6 3.5h-1.2zM70.5 61.3h1.1l-.6 3.5zM71.3 76h1.1l-.6 3.5zM71.8 64.8l.6 3.5h-1.1zM123.4 61.5h1.2l-.6 3.5zM124.4 77.2h1.2l-.6 3.5zM125 68.7l.6 3.5h-1.2zM133.7 59.5l.6 3.5h-1.2zM141.2 65.2h1.2l-.6 3.5z"/>
<path d="M42.1 89.9l3.5-.6v1.2zM48.4 95.2l3.5 .5-3.5 .6zM57.6 89.3l3.5 .6-3.5 .6zM61.1 95.7l3.5-.5v1.1zM90.1 91.6l3.5-.6v1.2zM99.6 91l3.5 .6-3.5 .6zM103.1 90.6l3.5-.6v1.2zM111.6 90l3.5 .6-3.5 .6zM38.8 104l3.5-.6v1.2zM57.6 103.4l3.5 .6-3.5 .6zM90.1 107.5l3.5-.6v1.2zM113.1 106.9l3.5 .6-3.5 .6z"/>
<path d="M70.3 123.2l.6 3.5h-1.2zM86.7 135.5l.6 3.5h-1.2zM86.7 123.2l.6 3.5h-1.2zM86.1 132h1.2l-.6 3.5zM92 130.9l2.3 2.7-3.1-1.8zM91.8 129.7l1-.7 1.5 3.2zM98.9 137.4l3.1 1.8-.8 .9zM156.6 139l2.3 2.7-3.1-1.8zM69.7 150h1.2l-.6 3.5zM86.1 145.5h1.2l-.6 3.5zM96.6 160.2l3.5-.6v1.2zM98.9 138.7l2.5 2.6-.9 .6z"/>
<path d="M105.6 159.6l3.5 .6-3.5 .6zM146.4 152l.6 3.5h-1.2zM145.8 142.5h1.2l-.6 3.5zM160.2 142.8l3.1 1.8-.7 .9zM88.1 169.5l3.5 .6-3.5 .6zM96.6 170.1l3.5-.6v1.2zM138.7 168.3l3.5 .6-3.5 .5zM148.6 168.9l3.5-.6v1.1zM149.3 162.9l3.5-.6v1.2zM158.1 162.3l3.5 .6-3.5 .6z"/>
</g>
<!-- layer: Center Lines -->
<g fill="none" stroke="#000" stroke-width=".25">
<path d="M37.4 55.4h1.7M40.9 55.4h1.8M41.8 51v1.7M41.8 54.5v1.8M41.8 56.5v3.3M44.4 55.4h1.7M105.1 59.5h13M107.2 54h1.7M108.6 58.7v1.7M110.7 54h1.8M111.6 49.7v1.7M111.6 53.2v1.7"/>
<path d="M111.6 56.7v1.7M114.3 54h1.7M172.8 55.4h1.7M176.2 55.4h1.8M177.1 51v1.7M177.1 54.5v1.8M177.1 56.5v3.3M179.8 55.4h1.7M34.3 79.5h1.8M37.4 60.9h1.7M37.8 64.8h1.7M37.9 79.5h1.8"/>
<path d="M38.8 75v1.9M38.8 78.7v1.7M40.9 60.9h1.8M41.2 64.8h1.8M41.4 79.5h1.9M41.8 60v1.8M41.8 63.6v1.7M42.1 60.4v1.7M42.1 63.9v1.8M42.1 67.5v1.7M44.4 60.9h1.7M44.8 64.8h1.7"/>
<path d="M47.4 79.5h1.8M51 79.5h1.8M51.9 75v1.9M51.9 78.7v1.7M54.6 79.5h1.8M103.1 76.3v1.7M103.1 79.8v1.8M107.2 65h1.7M110.7 65h1.8M110.7 68.7h1.7M111.6 60.7v1.7M111.6 64.2v1.7"/>
<path d="M111.6 67.7v1.7M114.2 68.7h1.8M114.3 65h1.7M115.1 64.3v1.7M115.1 67.8v1.8M115.1 71.4v1.6M115.1 76.3v1.7M115.1 79.8v1.8M117.8 68.7h1.7M162.5 79.5h1.8M166.1 79.5h1.8M167 75v1.9"/>
<path d="M167 78.7v1.7M169.7 79.5h1.8M172.4 64.8h1.7M172.8 60.9h1.7M175.6 79.5h1.9M175.9 64.8h1.8M176.2 60.9h1.8M176.8 60.4v1.7M176.8 63.9v1.8M176.8 67.5v1.7M177.1 60v1.8M177.1 63.6v1.7"/>
<path d="M179.2 79.5h1.8M179.4 64.8h1.7M179.8 60.9h1.7M180.1 75v1.9M180.1 78.7v1.7M182.8 79.5h1.8M38.8 82.2v1.8M51.9 82.2v1.8M98.7 80.7h1.7M102.2 80.7h1.8M103.1 83.4v1.6M105.8 80.7h1.7"/>
<path d="M110.7 80.7h1.7M114.2 80.7h1.8M115.1 83.4v1.6M117.8 80.7h1.7M167 82.2v1.8M180.1 82.2v1.8M159.6 137.9v1.7M155.2 142.2h1.7M158.7 142.2h1.7M159.6 141.3v1.8M159.6 144.9v1.7M162.2 142.2h1.7"/>
</g>
<g font-size="7">
<text x="143.3" y="103.5">A-A (1:2)</text>
<text x="94.3" y="116.6">A</text>
<text x="94.3" y="165.8">A</text>
<text x="79" y="270.5">Head</text>
</g>
<g font-size="4.9">
<text x="45.3" y="40.8">38.75</text>
<text x="98.2" y="39.3">43</text>
<text x="30.3" y="43.9" transform="rotate(-90 30.3 43.9)">6.38</text>
<text x="69.5" y="47.4" transform="rotate(-90 69.5 47.4)">25.12</text>
<text x="116.7" y="43.9" transform="rotate(-90 116.7 43.9)">3.63</text>
<text x="180.5" y="46.7" transform="rotate(-59 180.5 46.7)">Ø3.5</text>
<text x="122.5" y="62.2" transform="rotate(-90 122.5 62.2)">22</text>
<text x="140.3" y="66.6" transform="rotate(-90 140.3 66.6)">32.88</text>
<text x="24.5" y="74" transform="rotate(-90 24.5 74)">11</text>
<text x="70.3" y="76.9" transform="rotate(-90 70.3 76.9)">29.5</text>
<text x="123.5" y="77.3" transform="rotate(-90 123.5 77.3)">24</text>
<text x="132.1" y="74.6" transform="rotate(-90 132.1 74.6)">8.5</text>
<text x="48.9" y="88.3">38</text>
<text x="106.4" y="89.1">24</text>
<text x="69.1" y="94.2">18.5</text>
<text x="93.9" y="90">26</text>
<text x="43.9" y="102.4">44.75</text>
<text x="100.7" y="106">53</text>
<text x="72.7" y="113.5" transform="rotate(40 72.7 113.5)">Ø12</text>
<text x="79.7" y="108.8" transform="rotate(55 79.7 108.8)">Ø16</text>
<text x="85.2" y="134.1" transform="rotate(-90 85.2 134.1)">24.5</text>
<text x="68.8" y="143.1" transform="rotate(-90 68.8 143.1)">60.5</text>
<text x="144.9" y="138" transform="rotate(-90 144.9 138)">12</text>
<text x="85.2" y="144.9" transform="rotate(-90 85.2 144.9)">27</text>
<text x="167.7" y="146.8" transform="rotate(40 167.7 146.8)">Ø3.5</text>
<text x="100.2" y="158.6">25</text>
<text x="150.7" y="161.3">24.5</text>
<text x="121.6" y="167.3">12.75</text>
<text x="104.6" y="168.5">10</text>
<text x="79" y="248.5">Charles Stuart 10/18/2018</text>
<text x="189.1" y="285.6">1/1</text>
</g>
<g font-size="2.5">
<text x="21" y="242.8">Dept.</text>
<text x="45" y="242.8">Technical reference</text>
<text x="79" y="242.8">Created by</text>
<text x="140" y="242.8">Approved by</text>
<text x="79" y="252.8">Document type</text>
<text x="140" y="252.8">Document status</text>
<text x="79" y="262.8">Title</text>
<text x="140" y="262.8">DWG No.</text>
<text x="140" y="279.8">Rev.</text>
<text x="150" y="279.8">Date of issue</text>
<text x="186" y="279.8">Sheet</text>
</g>
</svg>
